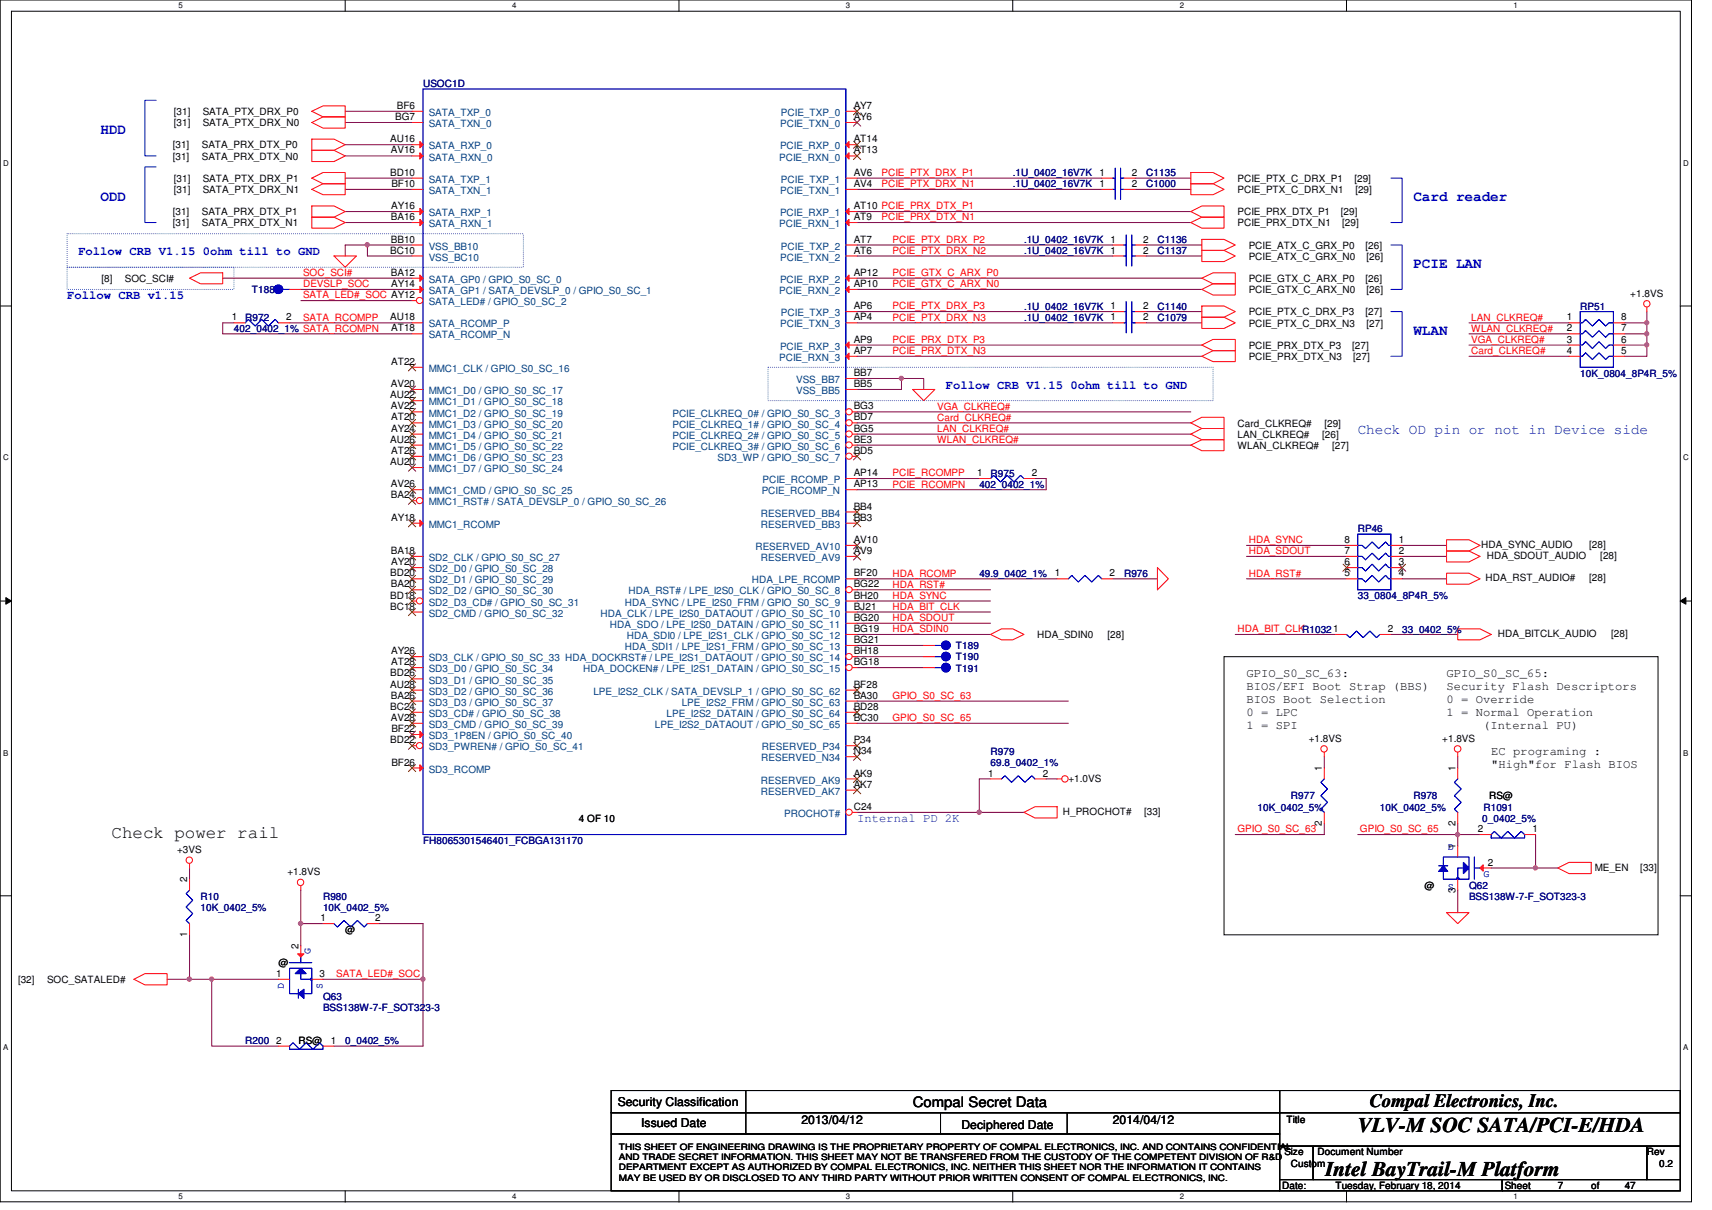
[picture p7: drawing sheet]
<svg xmlns="http://www.w3.org/2000/svg" width="297mm" height="210mm" viewBox="0 0 297 210" stroke-linecap="round" stroke-linejoin="round" font-family="sans-serif">
<path d="M0 0h293.5v208.5h-293.5zM2 1.9h289.5v204.7h-289.5z" fill="none" stroke="#000" stroke-width=".17"/>
<g fill="#fff">
<path d="M30.9 .2h.8v1.5h-.8z"/>
<path d="M30.9 206.8h.8v1.5h-.8z"/>
</g>
<path d="M59.9 0v1.9M59.9 206.6v1.9" fill="none" stroke="#000" stroke-width=".17"/>
<g fill="#fff">
<path d="M88.9 .2h.7v1.5h-.7z"/>
<path d="M88.9 206.8h.7v1.5h-.7z"/>
</g>
<path d="M117.8 0v1.9M117.8 206.6v1.9" fill="none" stroke="#000" stroke-width=".17"/>
<g fill="#fff">
<path d="M146.8 .2h.7v1.5h-.7z"/>
<path d="M146.8 206.8h.7v1.5h-.7z"/>
</g>
<path d="M175.7 0v1.9M175.7 206.6v1.9" fill="none" stroke="#000" stroke-width=".17"/>
<g fill="#fff">
<path d="M204.7 .2h.7v1.5h-.7z"/>
<path d="M204.7 206.8h.7v1.5h-.7z"/>
</g>
<path d="M233.6 0v1.9M233.6 206.6v1.9" fill="none" stroke="#000" stroke-width=".17"/>
<g fill="#fff">
<path d="M262.6 .2h.7v1.5h-.7z"/>
<path d="M262.6 206.8h.7v1.5h-.7z"/>
<path d="M.5 27.5h1v1.5h-1z"/>
<path d="M292 27.5h1v1.5h-1z"/>
<path d="M.5 78.7h1v1.5h-1z"/>
<path d="M292 78.7h1v1.5h-1z"/>
</g>
<path d="M0 53.1h2M291.5 53.1h2" fill="none" stroke="#000" stroke-width=".17"/>
<g fill="#fff">
<path d="M.5 129.8h.9v1.6h-.9z"/>
<path d="M292 129.8h.9v1.6h-.9z"/>
</g>
<path d="M0 104.3h2M1 103.7l1 .6-1 .5zM291.5 104.3l1-.6v1.1zM291.5 104.3h2" fill="none" stroke="#000" stroke-width=".17"/>
<path d="M1 103.7l1 .6-1 .5zM291.5 104.3l1-.6v1.1z" fill="#000"/>
<g fill="#fff">
<path d="M.5 181h.9v1.5h-.9z"/>
<path d="M292 181h.9v1.5h-.9z"/>
</g>
<path d="M212.4 113.9h75.3v48.3h-75.3zM0 155.4h2M291.5 155.4h2" fill="none" stroke="#000" stroke-width=".17"/>
<path d="M27.1 17.4h-2v9.6h2M27.1 29h-2v9.6h2M241.3 30.9h2v7.7h-2M241.3 42.5h2v7.7h-2M241.3 54.1h2v7.7h-2" fill="none" stroke="#00f" stroke-width=".17"/>
<path d="M11.6 40.6h79.2v5.8h-79.2zM11.6 46.4h29v3.8h-29zM133.3 63.7h77.2v5.8h-77.2z" fill="none" stroke="#00f" stroke-width=".17" stroke-dasharray="0 .3"/>
<g fill="none" stroke="#800040" stroke-width=".17">
<path d="M59.9 19.3h11.6M59.9 21.3h11.6M59.9 25.1h11.6M59.9 27h11.6M40.6 56h-2v1.9h32.9M50.2 56h21.3M52.2 52.2h19.3M52.2 50.2h19.3M63.7 42.5h7.8M216.3 94.6h17.3M243.3 94.6h7.7M243.3 96.5h7.7"/>
<path d="M148.7 106.2h23.2M148.7 104.3h23.2M148.7 102.3h23.2M148.7 108.1h23.2M148.7 100.4h34.7M193.1 100.4h7.7M214.3 110.1h17.4M216.3 100.4h17.3M241.3 110.1h11.6M243.3 100.4h7.7"/>
</g>
<circle cx="63.7" cy="42.5" r=".38" fill="#f0f"/>
<circle cx="63.7" cy="42.5" r=".38" fill="none" stroke="#f0f" stroke-width=".17"/>
<path d="M148.7 65.7h7.7v1.9h-7.7" fill="none" stroke="#800040" stroke-width=".17"/>
<circle cx="156.4" cy="65.6" r=".37" fill="#f0f"/>
<circle cx="156.4" cy="65.6" r=".37" fill="none" stroke="#f0f" stroke-width=".17"/>
<path d="M148.7 83h21.2M179.6 83h1.9v2h-32.8M216.3 96.5h17.3M169.9 140.9h7.8" fill="none" stroke="#800040" stroke-width=".17"/>
<circle cx="169.9" cy="140.9" r=".37" fill="#f0f"/>
<circle cx="169.9" cy="140.9" r=".37" fill="none" stroke="#f0f" stroke-width=".17"/>
<path d="M63.7 42.5v1.9M148.7 115.8h11.6M148.7 113.9h11.6M148.7 112h11.6M148.7 110.1h23.2M171.9 135.1h-2v5.8h-21.2M181.5 135.1h1.9M36.7 169.9h11.6" fill="none" stroke="#800040" stroke-width=".17"/>
<circle cx="36.7" cy="169.9" r=".37" fill="#f0f"/>
<circle cx="36.7" cy="169.9" r=".37" fill="none" stroke="#f0f" stroke-width=".17"/>
<path d="M52.2 160.2v3.9" fill="none" stroke="#800040" stroke-width=".17"/>
<circle cx="52.2" cy="160.2" r=".37" fill="#f0f"/>
<circle cx="52.2" cy="160.2" r=".37" fill="none" stroke="#f0f" stroke-width=".17"/>
<path d="M65.7 160.2h7.7v9.7" fill="none" stroke="#800040" stroke-width=".17"/>
<circle cx="73.4" cy="169.9" r=".37" fill="#f0f"/>
<circle cx="73.4" cy="169.9" r=".37" fill="none" stroke="#f0f" stroke-width=".17"/>
<g fill="none" stroke="#800040" stroke-width=".17">
<path d="M148.7 32.8h42.5M148.7 30.9h42.5M148.7 36.7h57.9M148.7 38.6h57.9M197 30.9h9.6M197 32.8h9.6M148.7 73.4h57.9M148.7 71.5h57.9M252.9 131.3v1.9M52.2 154.4v5.8h3.8M229.8 142.9v1.9h-15.5M252.9 142.9v1.9h-17.3"/>
<path d="M252.9 154.4v3.9M266.4 150.6h3.9M56 169.9h17.4"/>
</g>
<circle cx="252.9" cy="144.8" r=".38" fill="#f0f"/>
<circle cx="252.9" cy="144.8" r=".38" fill="none" stroke="#f0f" stroke-width=".17"/>
<g fill="none" stroke="#800040" stroke-width=".17">
<path d="M59.9 30.9h11.6M59.9 32.8h11.6M59.9 36.7h11.6M59.9 38.6h11.6M38.6 48.3h32.9M63.7 42.5h-3.8v1.9M63.7 44.4h7.8M285.7 54.1v1.9h-3.8M148.7 75.3h57.9M148.7 77.2h57.9M156.4 65.7h3.9v1.9M281.9 61.8h3.8"/>
<path d="M148.7 125.5h36.7M148.7 121.6h36.7M252.9 144.8v1.9"/>
</g>
<circle cx="285.7" cy="56" r=".37" fill="#f0f"/>
<circle cx="285.7" cy="56" r=".37" fill="none" stroke="#f0f" stroke-width=".17"/>
<path d="M281.9 57.9h3.8v2M281.9 59.9h3.8M285.7 59.9v1.9" fill="none" stroke="#800040" stroke-width=".17"/>
<circle cx="285.7" cy="59.8" r=".37" fill="#f0f"/>
<circle cx="285.7" cy="59.8" r=".37" fill="none" stroke="#f0f" stroke-width=".17"/>
<path d="M285.7 56v1.9" fill="none" stroke="#800040" stroke-width=".17"/>
<circle cx="285.7" cy="57.9" r=".38" fill="#f0f"/>
<circle cx="285.7" cy="57.9" r=".38" fill="none" stroke="#f0f" stroke-width=".17"/>
<g fill="none" stroke="#800040" stroke-width=".17">
<path d="M148.7 56h44.4M148.7 54.1h44.4M148.7 42.5h44.4M148.7 44.4h44.4M148.7 59.9h59.8M148.7 50.2h59.8M148.7 48.3h59.8M198.9 54.1h9.6M198.9 56h9.6M198.9 42.5h9.6M198.9 44.4h9.6M254.9 57.9h17.3"/>
<path d="M254.9 56h17.3M254.9 59.9h17.3M148.7 61.8h59.8M254.9 61.8h17.3M229.8 131.3v1.9M252.9 144.8h3.9M266.4 144.8v5.8"/>
</g>
<circle cx="266.4" cy="150.5" r=".37" fill="#f0f"/>
<circle cx="266.4" cy="150.5" r=".37" fill="none" stroke="#f0f" stroke-width=".17"/>
<path d="M32.9 150.6v1.9M32.9 169.9h3.8v11.6h11.6M32.9 162.2v7.7h-3.9M73.4 169.9v11.6h-15.5" fill="none" stroke="#800040" stroke-width=".17"/>
<circle cx="32.9" cy="169.9" r=".37" fill="#f0f"/>
<circle cx="32.9" cy="169.9" r=".37" fill="none" stroke="#f0f" stroke-width=".17"/>
<path d="M258.7 150.6h7.7" fill="none" stroke="#800040" stroke-width=".17"/>
<g fill="none" stroke="#f00" stroke-width=".17">
<path d="M54.1 19.3l1.9-.9h3.9v1.9h-3.9zM54.1 24.1h3.8l2 1-2 1h-3.8zM54.1 26.1h3.8l2 .9-2 1h-3.8zM54.1 35.7h3.8l2 1-2 1h-3.8zM54.1 37.7h3.8l2 .9-2 1h-3.8zM54.1 21.3l1.9-1h3.9v1.9h-3.9zM54.1 30.9l1.9-1h3.9v2h-3.9zM54.1 32.8l1.9-.9h3.9v1.9h-3.9zM206.6 29.9h3.9l1.9 1-1.9 1h-3.9zM206.6 31.9h3.9l1.9 .9-1.9 1h-3.9zM206.6 36.7l1.9-1h3.9v2h-3.9zM206.6 38.6l1.9-.9h3.9v1.9h-3.9z"/>
<path d="M32.9 48.3l1.9-1h3.8v1.9h-3.8zM40.6 56h1.9M48.3 56h1.9M57.9 44.4h3.9l-1.9 2zM208.5 41.5h3.9l1.9 1-1.9 .9h-3.9zM208.5 43.4h3.9l1.9 1-1.9 1h-3.9zM208.5 53.1h3.9l1.9 1-1.9 .9h-3.9zM208.5 55h3.9l1.9 1-1.9 1h-3.9zM208.5 48.3l2-1h3.8v1.9h-3.8zM208.5 50.2l2-1h3.8v2h-3.8zM208.5 59.9l2-1h3.8v1.9h-3.8zM285.7 53.3v.8"/>
<path d="M158.4 67.6h3.8l-1.9 1.9zM206.6 77.2l1.9-.9h3.9v1.9h-3.9zM206.6 75.3l1.9-1h3.9v2h-3.9zM206.6 73.4l1.9-1h3.9v1.9h-3.9zM208.5 61.8l2-1h3.8v1.9h-3.8zM200.8 98.5l1.9 1.9-1.9 1.9zM251 93.6h3.9l1.9 1-1.9 1h-3.9zM251 99.4h3.9l1.9 1-1.9 .9h-3.9zM251 95.6h3.9l1.9 .9-1.9 1h-3.9zM171.9 110.1l1.9-1h1.9l2 1-2 .9h-1.9zM252.9 109.1h3.9l1.9 1-1.9 .9h-3.9zM183.4 135.1h.8"/>
<path d="M229.8 130.5v.8M252.9 130.5v.8M252.9 133.2v1.9M32.9 149.8v.8M52.2 153.7v.7M177.7 140.9l1.9-1h3.8v2h-3.8zM251 158.3h3.9l-2 1.9zM252.9 140.9v2M270.3 150.6l1.9-1h3.9v1.9h-3.9zM23.2 169.9l1.9-1h3.9v2h-3.9z"/>
<circle cx="285.7" cy="52.7" r=".56"/>
<circle cx="184.8" cy="135.1" r=".56"/>
<circle cx="229.7" cy="129.9" r=".56"/>
<circle cx="252.9" cy="129.9" r=".56"/>
<circle cx="32.8" cy="149.2" r=".56"/>
<circle cx="52.1" cy="153.1" r=".56"/>
</g>
<g fill="none" stroke="#000" stroke-width=".17">
<path d="M106 189.2h116v3.8h-116zM106 193h116v3.7h-116zM106 196.7h116v9.9h-116zM129.4 189.2v7.5M163.2 193v3.7M185.2 193v3.7M222 189.2h69.5v3.8h-69.5zM222 193h69.5v5.8h-69.5zM222 198.8h5.8v5.8h-5.8zM227.8 198.8h57.9v5.8h-57.9zM285.7 198.8h5.8v5.8h-5.8zM222 204.6h38.6v2h-38.6z"/>
<path d="M260.6 204.6h30.9v2h-30.9z"/>
</g>
<path d="M42.5 56l.6-.6 1.2 1.2 1.1-1.2 1.2 1.2 1.1-1.2 .6 .6M252.9 135.1l-.6 .6 1.2 1.2-1.2 1.1 1.2 1.2-1.2 1.2 .6 .5" fill="none" stroke="#00f" stroke-width=".17"/>
<circle cx="164.1" cy="113.9" r=".75" fill="#00f"/>
<g fill="none" stroke="#00f" stroke-width=".17">
<path d="M162.2 113.9h1.2"/>
<circle cx="164.1" cy="113.9" r=".75"/>
</g>
<circle cx="164.1" cy="113.9" r=".75" fill="#00f"/>
<g fill="none" stroke="#00f" stroke-width=".17">
<path d="M162.2 113.9h1.2M173.8 135.1l.6-.5 1.1 1.1 1.2-1.1 1.1 1.1 1.2-1.1 .6 .5M32.9 154.4l-.6 .6 1.1 1.2-1.1 1.1 1.1 1.2-1.1 1.2 .6 .5M50.2 181.5l.6-.6 1.2 1.1 1.1-1.1 1.2 1.1 1.2-1.1 .5 .6v.5h-5.8z"/>
<circle cx="164.1" cy="113.9" r=".75"/>
</g>
<path d="M160.3 113.9h1.9M171.9 135.1h1.9M179.6 135.1h1.9M32.9 152.5v1.9M32.9 160.2v2M48.3 181.5h1.9M56 181.5h1.9" fill="none" stroke="#f00" stroke-width=".17"/>
<path d="M51.2 168.9l1-.9 .9 .9z" fill="#00f"/>
<path d="M51.2 168.9l1-.9 .9 .9z" fill="none" stroke="#00f" stroke-width=".17"/>
<path d="M51.8 172.4l.9-.8v1.6z" fill="#00f"/>
<path d="M50.2 167h3.9M51.8 171.6v1.6M51.8 172.4l.9-.8v1.6zM52.2 168.9v1h1.9v-1.9h-3.9v4.4h1.6M52.2 166v1M54.1 169.7h-.2v.4h.2v-.2v2.5h-1.4" fill="none" stroke="#00f" stroke-width=".17"/>
<path d="M51.2 168.9l1-.9 .9 .9z" fill="#00f"/>
<path d="M51.2 168.9l1-.9 .9 .9z" fill="none" stroke="#00f" stroke-width=".17"/>
<path d="M51.8 172.4l.9-.8v1.6z" fill="#00f"/>
<path d="M50.2 167h3.9M51.8 171.6v1.6M51.8 172.4l.9-.8v1.6zM52.2 168.9v1h1.9v-1.9h-3.9v4.4h1.6M52.2 166v1M54.1 169.7h-.2v.4h.2v-.2v2.5h-1.4" fill="none" stroke="#00f" stroke-width=".17"/>
<path d="M48.3 169.9h1.9" fill="none" stroke="#f00" stroke-width=".17"/>
<path d="M51.6 165.5h1.1l-.5 .5z" fill="#f00"/>
<g fill="none" stroke="#f00" stroke-width=".17">
<path d="M193.1 44.4h1.9M193.1 54.1h1.9M197 44.4h1.9M197 54.1h1.9M272.2 56h2M272.2 57.9h2M272.2 59.9h2M279.9 56h2M279.9 57.9h2M279.9 59.9h2M272.2 61.8h2M279.9 61.8h2"/>
<path d="M169.9 83h2M177.7 83h1.9M51.6 165.5h1.1l-.5 .5zM52.2 164.1v1.9M54.1 169.9h1.9"/>
</g>
<g fill="none" stroke="#00f" stroke-width=".17">
<path d="M195 44.4h.4M195 54.1h.4M195.4 42.7v3.4M195.4 52.3v3.5M196.4 42.7v3.4M196.4 52.3v3.5M196.4 44.4h.6M196.4 54.1h.6M274.2 54.1h5.7v9.6h-5.7zM274.2 56h.4l.5-.6 1.2 1.2 1.1-1.2 1.2 1.2 .6-.6h.7M274.2 57.9h.4l.5-.5 1.2 1.1 1.1-1.1 1.2 1.1 .6-.6h.7M274.2 59.9h.4l.5-.6 1.2 1.1 1.1-1.1 1.2 1.1 .6-.5h.7"/>
<path d="M275.1 55.4l-.2 .2M275.1 57.4l-.2 .1M275.1 59.3l-.2 .2M274.2 61.8h.4l.5-.6 1.2 1.2 1.1-1.2 1.2 1.2 .6-.6h.7M171.9 83l.5-.5 1.2 1.1 1.1-1.1 1.2 1.1 1.2-1.1 .6 .5"/>
</g>
<circle cx="164.1" cy="111.9" r=".75" fill="#00f"/>
<g fill="none" stroke="#00f" stroke-width=".17">
<path d="M162.2 112h1.2"/>
<circle cx="164.1" cy="111.9" r=".75"/>
</g>
<circle cx="164.1" cy="111.9" r=".75" fill="#00f"/>
<g fill="none" stroke="#00f" stroke-width=".17">
<path d="M162.2 112h1.2"/>
<circle cx="164.1" cy="111.9" r=".75"/>
</g>
<path d="M160.3 112h1.9" fill="none" stroke="#f00" stroke-width=".17"/>
<circle cx="164.1" cy="115.8" r=".76" fill="#00f"/>
<g fill="none" stroke="#00f" stroke-width=".17">
<path d="M162.2 115.8h1.2"/>
<circle cx="164.1" cy="115.8" r=".76"/>
</g>
<circle cx="164.1" cy="115.8" r=".76" fill="#00f"/>
<g fill="none" stroke="#00f" stroke-width=".17">
<path d="M193.1 32.8h.4M193.1 30.9h.4M193.5 31.1v3.5M193.5 29.2v3.4M194.4 31.1v3.5M194.4 29.2v3.4M194.4 32.8h.6M194.4 30.9h.6M162.2 115.8h1.2M185.4 100.4l.6-.6 1.1 1.2 1.1-1.2 1.2 1.2 1.2-1.2 .6 .6M258.7 144.8l.6-.6 1.2 1.2 1.1-1.2 1.2 1.2 1.1-1.2 .6 .6v.6h-5.8z"/>
<circle cx="164.1" cy="115.8" r=".76"/>
</g>
<path d="M191.2 32.8h1.9M191.2 30.9h1.9M195 32.8h2M195 30.9h2M160.3 115.8h1.9M183.4 100.4h2M191.2 100.4h1.9M256.8 144.8h1.9M264.5 144.8h1.9" fill="none" stroke="#f00" stroke-width=".17"/>
<circle cx="48.3" cy="50.2" r=".75" fill="#00f"/>
<g fill="none" stroke="#00f" stroke-width=".17">
<path d="M49.1 50.2h1.1"/>
<circle cx="48.3" cy="50.2" r=".75"/>
</g>
<circle cx="48.3" cy="50.2" r=".75" fill="#00f"/>
<g fill="none" stroke="#00f" stroke-width=".17">
<path d="M49.1 50.2h1.1"/>
<circle cx="48.3" cy="50.2" r=".75"/>
</g>
<path d="M50.2 50.2h2" fill="none" stroke="#f00" stroke-width=".17"/>
<path d="M253.9 149.6l1 1-1 .9z" fill="#00f"/>
<path d="M253.9 149.6l1 1-1 .9z" fill="none" stroke="#00f" stroke-width=".17"/>
<path d="M250.4 150.2l.8 1h-1.6z" fill="#00f"/>
<path d="M249.6 150.2h1.6M250.4 150.2v-1.5h4.5v3.8h-2v-1.9h1M250.4 150.2l.8 1h-1.6zM250.4 151.2v1.3h2.5h-.2v-.2h.4v.2M255.8 148.7v3.8M255.8 150.6h1" fill="none" stroke="#00f" stroke-width=".17"/>
<path d="M253.9 149.6l1 1-1 .9z" fill="#00f"/>
<path d="M253.9 149.6l1 1-1 .9z" fill="none" stroke="#00f" stroke-width=".17"/>
<path d="M250.4 150.2l.8 1h-1.6z" fill="#00f"/>
<path d="M249.6 150.2h1.6M250.4 150.2v-1.5h4.5v3.8h-2v-1.9h1M250.4 150.2l.8 1h-1.6zM250.4 151.2v1.3h2.5h-.2v-.2h.4v.2M255.8 148.7v3.8M255.8 150.6h1" fill="none" stroke="#00f" stroke-width=".17"/>
<path d="M252.9 146.7v2" fill="none" stroke="#f00" stroke-width=".17"/>
<path d="M257.3 150v1.1l-.5-.5z" fill="#f00"/>
<path d="M71.5 42.5h1.9M71.5 44.4h1.9M146.8 65.7h1.9M146.8 67.6h1.9M146.8 119.7h1.9M229.8 133.2v1.9M229.8 140.9v2M252.9 152.5v1.9M256.8 150.6h1.9M257.3 150v1.1l-.5-.5z" fill="none" stroke="#f00" stroke-width=".17"/>
<path d="M73.4 15.5h73.4v129.3h-73.4zM229.8 135.1l-.6 .6 1.1 1.2-1.1 1.1 1.1 1.2-1.1 1.2 .6 .5" fill="none" stroke="#00f" stroke-width=".17"/>
<path d="M148.1 119.1l1.2 1.2M149.3 119.1l-1.2 1.2" fill="none" stroke="#804000" stroke-width=".17"/>
<path d="M72.8 132.7l.6 .5-.6 .6z" fill="#f00"/>
<path d="M71.5 133.2h1.9M72.8 132.7l.6 .5-.6 .6z" fill="none" stroke="#f00" stroke-width=".17"/>
<path d="M70.9 132.6l1.2 1.3M72.1 132.6l-1.2 1.3" fill="none" stroke="#804000" stroke-width=".17"/>
<path d="M72.8 126.9l.6 .5-.6 .6z" fill="#f00"/>
<path d="M146.8 100.4h1.9M71.5 127.4h1.9M72.8 126.9l.6 .5-.6 .6zM146.8 123.6h1.9" fill="none" stroke="#f00" stroke-width=".17"/>
<path d="M70.9 126.8l1.2 1.3M72.1 126.8l-1.2 1.3M148.1 123l1.2 1.2M149.3 123l-1.2 1.2" fill="none" stroke="#804000" stroke-width=".17"/>
<circle cx="72.8" cy="129.3" r=".55" fill="#fff"/>
<g fill="none" stroke="#f00" stroke-width=".17">
<path d="M71.5 106.2h1.9M71.5 129.4h.8M71.5 123.6h1.9M146.8 125.5h1.9M146.8 121.6h1.9"/>
<circle cx="72.8" cy="129.3" r=".55"/>
</g>
<path d="M70.9 105.6l1.2 1.2M72.1 105.6l-1.2 1.2M70.9 128.8l1.2 1.2M70.9 123l1.2 1.2M72.1 128.8l-1.2 1.2M72.1 123l-1.2 1.2" fill="none" stroke="#804000" stroke-width=".17"/>
<circle cx="72.8" cy="86.8" r=".55" fill="#fff"/>
<g fill="none" stroke="#f00" stroke-width=".17">
<path d="M71.5 86.9h.8M71.5 96.5h1.9M71.5 113.9h1.9"/>
<circle cx="72.8" cy="86.8" r=".55"/>
</g>
<path d="M70.9 86.3l1.2 1.2M70.9 95.9l1.2 1.3M72.1 86.3l-1.2 1.2M72.1 95.9l-1.2 1.3M70.9 113.3l1.2 1.2M72.1 113.3l-1.2 1.2" fill="none" stroke="#804000" stroke-width=".17"/>
<path d="M72.8 90.2l.6 .6-.6 .5z" fill="#f00"/>
<path d="M71.5 63.7h1.9M71.5 90.8h1.9M71.5 85h1.9M72.8 90.2l.6 .6-.6 .5zM71.5 125.5h1.9" fill="none" stroke="#f00" stroke-width=".17"/>
<path d="M70.9 63.1l1.2 1.2M72.1 63.1l-1.2 1.2M70.9 90.2l1.2 1.2M70.9 84.4l1.2 1.2M72.1 90.2l-1.2 1.2M72.1 84.4l-1.2 1.2M70.9 124.9l1.2 1.2M72.1 124.9l-1.2 1.2" fill="none" stroke="#804000" stroke-width=".17"/>
<circle cx="147.3" cy="71.4" r=".55" fill="#fff"/>
<g fill="none" stroke="#f00" stroke-width=".17">
<path d="M147.9 71.5h.8"/>
<circle cx="147.3" cy="71.4" r=".55"/>
</g>
<circle cx="147.3" cy="73.3" r=".55" fill="#fff"/>
<g fill="none" stroke="#f00" stroke-width=".17">
<path d="M147.9 73.4h.8"/>
<circle cx="147.3" cy="73.3" r=".55"/>
</g>
<circle cx="147.3" cy="75.3" r=".55" fill="#fff"/>
<g fill="none" stroke="#f00" stroke-width=".17">
<path d="M147.9 75.3h.8"/>
<circle cx="147.3" cy="75.3" r=".55"/>
</g>
<circle cx="147.3" cy="77.2" r=".55" fill="#fff"/>
<g fill="none" stroke="#f00" stroke-width=".17">
<path d="M71.5 19.3h1.9M71.5 21.3h1.9M146.8 21.3h1.9M147.9 77.2h.8"/>
<circle cx="147.3" cy="77.2" r=".55"/>
</g>
<path d="M148.1 20.7l1.2 1.2M149.3 20.7l-1.2 1.2" fill="none" stroke="#804000" stroke-width=".17"/>
<path d="M146.8 25.1l.5-.5v1.1z" fill="#f00"/>
<path d="M146.8 25.1l.5-.5v1.1zM146.8 25.1h1.9" fill="none" stroke="#f00" stroke-width=".17"/>
<path d="M148.1 24.5l1.2 1.2M149.3 24.5l-1.2 1.2" fill="none" stroke="#804000" stroke-width=".17"/>
<path d="M146.8 27l.5-.5v1.1z" fill="#f00"/>
<path d="M146.8 27l.5-.5v1.1zM146.8 27h1.9" fill="none" stroke="#f00" stroke-width=".17"/>
<path d="M148.1 26.5l1.2 1.2M149.3 26.5l-1.2 1.2" fill="none" stroke="#804000" stroke-width=".17"/>
<path d="M72.8 26.5l.6 .5-.6 .6z" fill="#f00"/>
<path d="M71.5 27h1.9M71.5 32.8h1.9M72.8 26.5l.6 .5-.6 .6zM146.8 30.9h1.9M146.8 32.8h1.9" fill="none" stroke="#f00" stroke-width=".17"/>
<path d="M146.8 38.6l.5-.5v1.1z" fill="#f00"/>
<path d="M146.8 38.6l.5-.5v1.1zM146.8 38.6h1.9" fill="none" stroke="#f00" stroke-width=".17"/>
<path d="M146.8 36.7l.5-.5v1.1z" fill="#f00"/>
<path d="M146.8 36.7l.5-.5v1.1zM146.8 36.7h1.9" fill="none" stroke="#f00" stroke-width=".17"/>
<path d="M72.8 38.1l.6 .5-.6 .6z" fill="#f00"/>
<path d="M71.5 38.6h1.9M72.8 38.1l.6 .5-.6 .6zM146.8 42.5h1.9M146.8 44.4h1.9" fill="none" stroke="#f00" stroke-width=".17"/>
<path d="M146.8 61.8l.5-.5v1.1z" fill="#f00"/>
<path d="M146.8 61.8l.5-.5v1.1zM146.8 61.8h1.9" fill="none" stroke="#f00" stroke-width=".17"/>
<path d="M146.8 59.9l.5-.6v1.1z" fill="#f00"/>
<path d="M146.8 59.9l.5-.6v1.1zM146.8 59.9h1.9M146.8 56h1.9M146.8 129.4h1.9M146.8 131.3h1.9M146.8 135.1h1.9M146.8 137.1h1.9" fill="none" stroke="#f00" stroke-width=".17"/>
<path d="M148.1 128.8l1.2 1.2M148.1 130.7l1.2 1.2M148.1 134.5l1.2 1.3M148.1 136.5l1.2 1.2M149.3 128.8l-1.2 1.2M149.3 130.7l-1.2 1.2M149.3 134.5l-1.2 1.3M149.3 136.5l-1.2 1.2" fill="none" stroke="#804000" stroke-width=".17"/>
<circle cx="147.3" cy="140.9" r=".55" fill="#fff"/>
<g fill="none" stroke="#f00" stroke-width=".17">
<path d="M147.9 140.9h.8"/>
<circle cx="147.3" cy="140.9" r=".55"/>
</g>
<circle cx="147.3" cy="79.1" r=".55" fill="#fff"/>
<g fill="none" stroke="#f00" stroke-width=".17">
<path d="M147.9 79.2h.8M146.8 83h1.9M146.8 85h1.9M146.8 88.8h1.9M146.8 94.6h1.9M146.8 96.5h1.9M146.8 90.8h1.9"/>
<circle cx="147.3" cy="79.1" r=".55"/>
</g>
<path d="M148.1 78.6l1.2 1.2M149.3 78.6l-1.2 1.2M148.1 88.2l1.2 1.2M148.1 94l1.2 1.2M148.1 95.9l1.2 1.3M148.1 90.2l1.2 1.2M149.3 88.2l-1.2 1.2M149.3 94l-1.2 1.2M149.3 95.9l-1.2 1.3M149.3 90.2l-1.2 1.2" fill="none" stroke="#804000" stroke-width=".17"/>
<circle cx="147.3" cy="102.3" r=".55" fill="#fff"/>
<g fill="none" stroke="#f00" stroke-width=".17">
<path d="M146.8 104.3h1.9M146.8 106.2h1.9M146.8 108.1h1.9M146.8 110.1h1.9M146.8 112h1.9M147.9 102.3h.8"/>
<circle cx="147.3" cy="102.3" r=".55"/>
</g>
<circle cx="147.3" cy="113.9" r=".55" fill="#fff"/>
<g fill="none" stroke="#f00" stroke-width=".17">
<path d="M147.9 113.9h.8"/>
<circle cx="147.3" cy="113.9" r=".55"/>
</g>
<circle cx="147.3" cy="115.8" r=".55" fill="#fff"/>
<g fill="none" stroke="#f00" stroke-width=".17">
<path d="M147.9 115.8h.8"/>
<circle cx="147.3" cy="115.8" r=".55"/>
</g>
<path d="M146.8 48.3l.5-.6v1.1z" fill="#f00"/>
<path d="M146.8 48.3l.5-.6v1.1zM146.8 48.3h1.9" fill="none" stroke="#f00" stroke-width=".17"/>
<path d="M146.8 50.2l.5-.5v1.1z" fill="#f00"/>
<path d="M146.8 50.2l.5-.5v1.1zM146.8 50.2h1.9M146.8 54.1h1.9" fill="none" stroke="#f00" stroke-width=".17"/>
<path d="M72.8 47.7l.6 .6-.6 .5z" fill="#f00"/>
<path d="M71.5 48.3h1.9M72.8 47.7l.6 .6-.6 .5z" fill="none" stroke="#f00" stroke-width=".17"/>
<circle cx="72.8" cy="52.1" r=".55" fill="#fff"/>
<g fill="none" stroke="#f00" stroke-width=".17">
<path d="M71.5 52.2h.8"/>
<circle cx="72.8" cy="52.1" r=".55"/>
</g>
<path d="M72.8 49.7l.6 .5-.6 .6z" fill="#f00"/>
<path d="M146.8 19.3h1.9M71.5 50.2h1.9M71.5 57.9h1.9M71.5 56h1.9M72.8 49.7l.6 .5-.6 .6z" fill="none" stroke="#f00" stroke-width=".17"/>
<path d="M148.1 18.7l1.2 1.2M149.3 18.7l-1.2 1.2" fill="none" stroke="#804000" stroke-width=".17"/>
<path d="M72.8 36.2l.6 .5-.6 .6z" fill="#f00"/>
<path d="M71.5 36.7h1.9M71.5 30.9h1.9M72.8 36.2l.6 .5-.6 .6z" fill="none" stroke="#f00" stroke-width=".17"/>
<path d="M72.8 24.6l.6 .5-.6 .6z" fill="#f00"/>
<g fill="none" stroke="#f00" stroke-width=".17">
<path d="M71.5 25.1h1.9M72.8 24.6l.6 .5-.6 .6zM71.5 67.6h1.9M71.5 69.5h1.9M71.5 71.5h1.9M71.5 73.4h1.9M71.5 75.3h1.9M71.5 77.2h1.9M71.5 79.2h1.9M71.5 81.1h1.9M71.5 98.5h1.9M71.5 100.4h1.9"/>
<path d="M71.5 102.3h1.9"/>
</g>
<g fill="none" stroke="#804000" stroke-width=".17">
<path d="M70.9 67l1.2 1.2M70.9 68.9l1.2 1.2M70.9 70.9l1.2 1.2M70.9 72.8l1.2 1.2M70.9 74.7l1.2 1.2M70.9 76.6l1.2 1.2M70.9 78.6l1.2 1.2M72.1 67l-1.2 1.2M72.1 68.9l-1.2 1.2M72.1 70.9l-1.2 1.2M72.1 72.8l-1.2 1.2M72.1 74.7l-1.2 1.2"/>
<path d="M72.1 76.6l-1.2 1.2M72.1 78.6l-1.2 1.2M70.9 80.5l1.2 1.2M70.9 97.9l1.2 1.2M70.9 99.8l1.2 1.2M72.1 80.5l-1.2 1.2M72.1 97.9l-1.2 1.2M72.1 99.8l-1.2 1.2M70.9 101.7l1.2 1.3M72.1 101.7l-1.2 1.3"/>
</g>
<circle cx="72.8" cy="104.2" r=".55" fill="#fff"/>
<g fill="none" stroke="#f00" stroke-width=".17">
<path d="M193.1 56h1.9M193.1 42.5h1.9M197 56h1.9M197 42.5h1.9M233.6 94.6h2M233.6 96.5h2M233.6 98.5h2M241.3 94.6h2M241.3 96.5h2M241.3 98.5h2M71.5 104.3h.8M71.5 115.8h1.9"/>
<path d="M71.5 117.8h1.9M71.5 119.7h1.9M231.7 110.1h1.9M233.6 100.4h2M239.4 110.1h1.9M241.3 100.4h2M71.5 121.6h1.9M56 160.2h1.9M63.7 160.2h2"/>
<circle cx="72.8" cy="104.2" r=".55"/>
</g>
<g fill="none" stroke="#804000" stroke-width=".17">
<path d="M233 97.9l1.3 1.2M234.2 97.9l-1.2 1.2M242.7 97.9l1.2 1.2M243.9 97.9l-1.3 1.2M70.9 103.7l1.2 1.2M70.9 115.2l1.2 1.3M70.9 117.2l1.2 1.2M70.9 119.1l1.2 1.2M72.1 103.7l-1.2 1.2M72.1 115.2l-1.2 1.3M72.1 117.2l-1.2 1.2M72.1 119.1l-1.2 1.2"/>
<path d="M70.9 121l1.2 1.3M72.1 121l-1.2 1.3"/>
</g>
<g fill="none" stroke="#00f" stroke-width=".17">
<path d="M195 56h.4M195 42.5h.4M195.4 54.3v3.4M195.4 40.8v3.4M196.4 54.3v3.4M196.4 40.8v3.4M196.4 56h.6M196.4 42.5h.6M235.6 96.5h.7l.6 .6 1.2-1.1 1.1 1.1 1.2-1.1 .5 .5h.4M235.6 92.7h5.7v9.6h-5.7zM240.4 94l.2 .2M240.4 96l.2 .1"/>
<path d="M240.4 97.9l.2 .2M241.3 94.6h-.4l-.5-.6-1.2 1.2-1.1-1.2-1.2 1.2-.6-.6h-.7M241.3 98.5h-.4l-.5-.6-1.2 1.2-1.1-1.2-1.2 1.2-.6-.6h-.7M233.6 110.1l.6 .5 1.2-1.1 1.1 1.1 1.2-1.1 1.1 1.1 .6-.5M241.3 100.4h-.4l-.5-.6-1.2 1.2-1.1-1.2-1.2 1.2-.6-.6h-.7M57.9 160.2l.6 .6 1.2-1.1 1.2 1.1 1.1-1.1 1.2 1.1 .5-.6"/>
</g>
<circle cx="63.7" cy="42.5" r=".38" fill="#f0f"/>
<circle cx="63.7" cy="42.5" r=".38" fill="none" stroke="#f0f" stroke-width=".17"/>
<circle cx="156.4" cy="65.6" r=".37" fill="#f0f"/>
<circle cx="156.4" cy="65.6" r=".37" fill="none" stroke="#f0f" stroke-width=".17"/>
<circle cx="169.9" cy="140.9" r=".37" fill="#f0f"/>
<circle cx="169.9" cy="140.9" r=".37" fill="none" stroke="#f0f" stroke-width=".17"/>
<circle cx="36.7" cy="169.9" r=".37" fill="#f0f"/>
<circle cx="36.7" cy="169.9" r=".37" fill="none" stroke="#f0f" stroke-width=".17"/>
<circle cx="52.2" cy="160.2" r=".37" fill="#f0f"/>
<circle cx="52.2" cy="160.2" r=".37" fill="none" stroke="#f0f" stroke-width=".17"/>
<circle cx="73.4" cy="169.9" r=".37" fill="#f0f"/>
<circle cx="73.4" cy="169.9" r=".37" fill="none" stroke="#f0f" stroke-width=".17"/>
<circle cx="252.9" cy="144.8" r=".38" fill="#f0f"/>
<circle cx="252.9" cy="144.8" r=".38" fill="none" stroke="#f0f" stroke-width=".17"/>
<circle cx="285.7" cy="56" r=".37" fill="#f0f"/>
<circle cx="285.7" cy="56" r=".37" fill="none" stroke="#f0f" stroke-width=".17"/>
<circle cx="285.7" cy="59.8" r=".37" fill="#f0f"/>
<circle cx="285.7" cy="59.8" r=".37" fill="none" stroke="#f0f" stroke-width=".17"/>
<circle cx="285.7" cy="57.9" r=".38" fill="#f0f"/>
<circle cx="285.7" cy="57.9" r=".38" fill="none" stroke="#f0f" stroke-width=".17"/>
<circle cx="266.4" cy="150.5" r=".37" fill="#f0f"/>
<circle cx="266.4" cy="150.5" r=".37" fill="none" stroke="#f0f" stroke-width=".17"/>
<circle cx="32.9" cy="169.9" r=".37" fill="#f0f"/>
<circle cx="32.9" cy="169.9" r=".37" fill="none" stroke="#f0f" stroke-width=".17"/>
<g font-size="3.6">
<text x="235.6" y="196.3">VLV-M SOC SATA/PCI-E/HDA</text>
<text x="230" y="204.1">Intel BayTrail-M Platform</text>
</g>
<text font-size="3.3" x="237.7" y="192.1">Compal Electronics, Inc.</text>
<text font-size="3" x="19.4" y="145.3">Check power rail</text>
<g font-size="2.5" fill="#00f">
<text x="17.4" y="23.3">HDD</text>
<text x="17.4" y="34.9">ODD</text>
<text x="245.2" y="34.9">Card reader</text>
<text x="245.2" y="46.5">PCIE LAN</text>
<text x="245.2" y="58.1">WLAN</text>
<text x="235.6" y="75.4">Check OD pin or not in Device side</text>
</g>
<text font-size="2.5" x="158.4" y="192">Compal Secret Data</text>
<g font-size="2.1" fill="#00f">
<text x="13.6" y="44.2">Follow CRB V1.15 0ohm till to GND</text>
<text x="11.6" y="51.9">Follow CRB v1.15</text>
<text x="164.1" y="67.4">Follow CRB V1.15 0ohm till to GND</text>
<text x="148.7" y="142.6">Internal PD 2K</text>
</g>
<g font-size="2.1">
<text x="216.3" y="117.5">GPIO_S0_SC_63:</text>
<text x="216.3" y="119.7">BIOS/EFI Boot Strap (BBS)</text>
<text x="251" y="117.5">GPIO_S0_SC_65:</text>
<text x="251" y="119.7">Security Flash Descriptors</text>
<text x="216.3" y="122">BIOS Boot Selection</text>
<text x="216.3" y="124.2">0 = LPC</text>
<text x="251" y="122">0 = Override</text>
<text x="251" y="124.2">1 = Normal Operation</text>
<text x="216.3" y="126.4">1 = SPI</text>
<text x="257.3" y="126.4">(Internal PU)</text>
<text x="258.7" y="131">EC programing :</text>
<text x="258.7" y="133.3">&quot;High&quot;for Flash BIOS</text>
<text x="107.2" y="191.9">Security Classification</text>
<text x="111.2" y="195.6">Issued Date</text>
<text x="139.1" y="195">2013/04/12</text>
<text x="166.8" y="195.8">Deciphered Date</text>
<text x="193.1" y="195">2014/04/12</text>
</g>
<g font-size="1.7" fill="#000080">
<text x="73.4" y="15.2">USOC1D</text>
<text x="175.7" y="32.5">.1U_0402_16V7K</text>
<text x="175.7" y="30.6">.1U_0402_16V7K</text>
<text x="198.9" y="32.5">C1000</text>
<text x="198.9" y="30.6">C1135</text>
<text x="177.7" y="44.1">.1U_0402_16V7K</text>
<text x="177.7" y="42.2">.1U_0402_16V7K</text>
<text x="200.8" y="44.1">C1137</text>
<text x="200.8" y="42.2">C1136</text>
<text x="43.7" y="50.8">T188</text>
<text x="177.7" y="53.8">.1U_0402_16V7K</text>
<text x="200.8" y="53.8">C1140</text>
<text x="274.2" y="53.8">RP51</text>
<text x="40.6" y="57.6">402_0402_1% SATA_RCOMPN</text>
<text x="42.5" y="55.7">R972</text>
<text x="177.7" y="55.7">.1U_0402_16V7K</text>
<text x="200.8" y="55.7">C1079</text>
<text x="274.2" y="65.3">10K_0804_8P4R_5%</text>
<text x="171.9" y="82.7">R975</text>
<text x="169.9" y="84.6">402_0402_1%</text>
<text x="235.6" y="92.4">RP46</text>
<text x="169.9" y="100.1">49.9_0402_1%</text>
<text x="195" y="100.1">R976</text>
<text x="235.6" y="103.9">33_0804_8P4R_5%</text>
<text x="165.9" y="112.6">T189</text>
<text x="243.3" y="109.7">33_0402_5%</text>
<text x="165.9" y="114.6">T190</text>
<text x="165.9" y="116.5">T191</text>
<text x="171.9" y="131">R979</text>
<text x="171.9" y="132.9">69.8_0402_1%</text>
<text x="218.2" y="140.6">10K_0402_5%</text>
<text x="224" y="138.7">R977</text>
<text x="239.4" y="140.6">10K_0402_5%</text>
<text x="245.2" y="138.7">R978</text>
<text x="257.2" y="142.5">0_0402_5%</text>
<text x="257.4" y="140.6">R1091</text>
<text x="73.4" y="146.4">FH8065301546401_FCBGA131170</text>
<text x="254.9" y="154.1">Q62</text>
<text x="34.8" y="156">R10</text>
<text x="34.8" y="158">10K_0402_5%</text>
<text x="56" y="156">R980</text>
<text x="56" y="158">10K_0402_5%</text>
<text x="254.9" y="156">BSS138W-7-F_SOT323-3</text>
<text x="56" y="173.4">Q63</text>
<text x="56" y="175.3">BSS138W-7-F_SOT323-3</text>
<text x="42.5" y="181.1">R200</text>
<text x="59.9" y="181.1">0_0402_5%</text>
</g>
<g font-size="1.7">
<text x="30.2" y="20">[31]</text>
<text x="30.2" y="21.9">[31]</text>
<text x="35.2" y="20">SATA_PTX_DRX_P0</text>
<text x="35.2" y="21.9">SATA_PTX_DRX_N0</text>
<text x="68.6" y="20.8">BG7</text>
<text x="68.9" y="18.9">BF6</text>
<text x="148.1" y="18.9">AY7</text>
<text x="148.1" y="20.8">AY6</text>
<text x="30" y="25.7">[31]</text>
<text x="30" y="27.7">[31]</text>
<text x="35" y="25.7">SATA_PRX_DTX_P0</text>
<text x="35" y="27.7">SATA_PRX_DTX_N0</text>
<text x="67.7" y="24.7">AU16</text>
<text x="67.8" y="26.6">AV16</text>
<text x="148.1" y="24.7">AT14</text>
<text x="148.1" y="26.6">AT13</text>
<text x="30.2" y="31.5">[31]</text>
<text x="30.2" y="33.5">[31]</text>
<text x="35.2" y="31.5">SATA_PTX_DRX_P1</text>
<text x="35.2" y="33.5">SATA_PTX_DRX_N1</text>
<text x="67.7" y="30.5">BD10</text>
<text x="67.9" y="32.4">BF10</text>
<text x="148.1" y="30.5">AV6</text>
<text x="148.1" y="32.4">AV4</text>
<text x="190.8" y="32.4">1</text>
<text x="190.8" y="30.5">1</text>
<text x="196.4" y="32.4">2</text>
<text x="196.4" y="30.5">2</text>
<text x="214.7" y="31.5">PCIE_PTX_C_DRX_P1</text>
<text x="214.7" y="33.5">PCIE_PTX_C_DRX_N1</text>
<text x="235" y="31.5">[29]</text>
<text x="235.2" y="33.5">[29]</text>
<text x="30" y="37.3">[31]</text>
<text x="30" y="39.3">[31]</text>
<text x="35" y="37.3">SATA_PRX_DTX_P1</text>
<text x="35" y="39.3">SATA_PRX_DTX_N1</text>
<text x="67.8" y="38.2">BA16</text>
<text x="67.9" y="36.3">AY16</text>
<text x="148.1" y="36.3">AT10 PCIE_PRX_DTX_P1</text>
<text x="148.1" y="38.2">AT9</text>
<text x="214.7" y="37.3">PCIE_PRX_DTX_P1</text>
<text x="214.7" y="39.3">PCIE_PRX_DTX_N1</text>
<text x="232.7" y="37.3">[29]</text>
<text x="232.9" y="39.3">[29]</text>
<text x="67.7" y="44">BC10</text>
<text x="67.8" y="42.1">BB10</text>
<text x="67.8" y="47.8">BA12</text>
<text x="148.1" y="47.8">AP12</text>
<text x="148.1" y="42.1">AT7</text>
<text x="148.1" y="44">AT6</text>
<text x="192.7" y="44">1</text>
<text x="192.7" y="42.1">1</text>
<text x="198.3" y="44">2</text>
<text x="198.3" y="42.1">2</text>
<text x="216.7" y="43.1">PCIE_ATX_C_GRX_P0</text>
<text x="216.7" y="45">PCIE_ATX_C_GRX_N0</text>
<text x="236.9" y="43.1">[26]</text>
<text x="237.1" y="45">[26]</text>
<text x="17.6" y="48.9">[8]</text>
<text x="21.7" y="48.9">SOC_SCI#</text>
<text x="67.9" y="49.8">AY14</text>
<text x="148.1" y="49.8">AP10</text>
<text x="148.1" y="53.6">AP6</text>
<text x="192.7" y="53.6">1</text>
<text x="198.3" y="53.6">2</text>
<text x="216.7" y="48.9">PCIE_GTX_C_ARX_P0</text>
<text x="216.7" y="50.8">PCIE_GTX_C_ARX_N0</text>
<text x="236.9" y="48.9">[26]</text>
<text x="237.1" y="50.8">[26]</text>
<text x="282.9" y="51.4">+1.8VS</text>
<text x="40.2" y="55.6">1</text>
<text x="49.7" y="55.6">2</text>
<text x="67.7" y="55.6">AU18</text>
<text x="67.9" y="57.5">AT18</text>
<text x="148.1" y="59.4">AP9</text>
<text x="148.1" y="55.6">AP4</text>
<text x="192.7" y="55.6">1</text>
<text x="198.3" y="55.6">2</text>
<text x="216.7" y="54.7">PCIE_PTX_C_DRX_P3</text>
<text x="216.7" y="56.6">PCIE_PTX_C_DRX_N3</text>
<text x="236.9" y="54.7">[27]</text>
<text x="237.1" y="56.6">[27]</text>
<text x="271.9" y="55.6">1</text>
<text x="271.9" y="57.5">2</text>
<text x="271.9" y="59.4">3</text>
<text x="281.3" y="55.6">8</text>
<text x="281.3" y="57.5">7</text>
<text x="281.3" y="59.4">6</text>
<text x="67.9" y="63.3">AT22</text>
<text x="148.1" y="65.2">BB7</text>
<text x="148.1" y="61.4">AP7</text>
<text x="216.7" y="60.5">PCIE_PRX_DTX_P3</text>
<text x="216.7" y="62.4">PCIE_PRX_DTX_N3</text>
<text x="234.6" y="60.5">[27]</text>
<text x="234.8" y="62.4">[27]</text>
<text x="271.9" y="61.4">4</text>
<text x="281.3" y="61.4">5</text>
<text x="67.7" y="69.1">AU22</text>
<text x="67.8" y="67.1">AV20</text>
<text x="67.8" y="71">AV22</text>
<text x="148.1" y="67.1">BB5</text>
<text x="148.1" y="71">BG3</text>
<text x="67.7" y="76.8">AU26</text>
<text x="67.9" y="72.9">AT20</text>
<text x="67.9" y="74.9">AY24</text>
<text x="148.1" y="72.9">BD7</text>
<text x="148.1" y="74.9">BG5</text>
<text x="148.1" y="76.8">BE3</text>
<text x="214.7" y="77.9">WLAN_CLKREQ#</text>
<text x="214.7" y="75.9">LAN_CLKREQ#</text>
<text x="214.7" y="74">Card_CLKREQ#</text>
<text x="229.4" y="75.9">[26]</text>
<text x="229.8" y="74">[29]</text>
<text x="231.1" y="77.9">[27]</text>
<text x="67.7" y="80.7">AU20</text>
<text x="67.9" y="78.7">AT26</text>
<text x="148.1" y="82.6">AP14</text>
<text x="148.1" y="78.7">BD5</text>
<text x="169.5" y="82.6">1</text>
<text x="179" y="82.6">2</text>
<text x="67.8" y="86.4">BA24</text>
<text x="67.8" y="84.5">AV26</text>
<text x="148.1" y="84.5">AP13</text>
<text x="148.1" y="88.4">BB4</text>
<text x="67.9" y="90.3">AY18</text>
<text x="148.1" y="94.2">AV10</text>
<text x="148.1" y="90.3">BB3</text>
<text x="233.3" y="94.2">8</text>
<text x="242.7" y="94.2">1</text>
<text x="257" y="95">HDA_SYNC_AUDIO</text>
<text x="275.7" y="95">[28]</text>
<text x="67.7" y="100">BD20</text>
<text x="67.8" y="96.1">BA18</text>
<text x="67.8" y="101.9">BA20</text>
<text x="67.9" y="98">AY20</text>
<text x="148.1" y="96.1">AV9</text>
<text x="148.1" y="100">BF20</text>
<text x="148.1" y="101.9">BG22</text>
<text x="183" y="100">1</text>
<text x="192.5" y="100">2</text>
<text x="233.3" y="96.1">7</text>
<text x="233.3" y="98">6</text>
<text x="233.3" y="100">5</text>
<text x="242.7" y="96.1">2</text>
<text x="242.7" y="98">3</text>
<text x="242.7" y="100">4</text>
<text x="257.8" y="100.8">HDA_RST_AUDIO#</text>
<text x="258" y="97">HDA_SDOUT_AUDIO</text>
<text x="275.7" y="100.8">[28]</text>
<text x="277.7" y="97">[28]</text>
<text x="67.7" y="105.7">BC18</text>
<text x="67.7" y="103.8">BD18</text>
<text x="148.1" y="105.7">BJ21</text>
<text x="148.1" y="103.8">BH20</text>
<text x="148.1" y="107.7">BG20</text>
<text x="67.9" y="113.5">AY26</text>
<text x="148.1" y="109.6">BG19</text>
<text x="148.1" y="111.5">BG21</text>
<text x="148.1" y="113.5">BH18</text>
<text x="180" y="110.7">HDA_SDIN0</text>
<text x="192.1" y="110.7">[28]</text>
<text x="240.8" y="109.6">2</text>
<text x="259.9" y="110.5">HDA_BITCLK_AUDIO</text>
<text x="279.6" y="110.5">[28]</text>
<text x="67.7" y="117.3">BD26</text>
<text x="67.7" y="119.3">AU28</text>
<text x="67.9" y="115.4">AT28</text>
<text x="148.1" y="119.3">BF28</text>
<text x="148.1" y="115.4">BG18</text>
<text x="67.7" y="123.1">BC24</text>
<text x="67.8" y="125.1">AV28</text>
<text x="67.8" y="121.2">BA26</text>
<text x="148.1" y="123.1">BD28</text>
<text x="148.1" y="121.2">BA30</text>
<text x="148.1" y="125.1">BC30</text>
<text x="67.7" y="128.9">BD22</text>
<text x="67.9" y="127">BF22</text>
<text x="148.1" y="128.9">P34</text>
<text x="148.1" y="130.9">N34</text>
<text x="227.1" y="128.7">+1.8VS</text>
<text x="250.2" y="128.7">+1.8VS</text>
<text x="67.9" y="132.8">BF26</text>
<text x="148.1" y="134.7">AK9</text>
<text x="148.1" y="136.7">AK7</text>
<text x="171.4" y="134.7">1</text>
<text x="180.9" y="134.7">2</text>
<text x="185.4" y="135.6">+1.0VS</text>
<text x="229.4" y="133.8" transform="rotate(-90 229.4 133.8)">1</text>
<text x="252.5" y="133.8" transform="rotate(-90 252.5 133.8)">1</text>
<text x="100.5" y="142.5">4 OF 10</text>
<text x="148.1" y="140.5">C24</text>
<text x="184.4" y="141.4">H_PROCHOT#</text>
<text x="198.5" y="141.4">[33]</text>
<text x="229.4" y="143.3" transform="rotate(-90 229.4 143.3)">2</text>
<text x="252.5" y="143.3" transform="rotate(-90 252.5 143.3)">2</text>
<text x="258.4" y="138.7">RS@</text>
<text x="30.7" y="148">+3VS</text>
<text x="252.5" y="147.3" transform="rotate(-90 252.5 147.3)">1</text>
<text x="256.4" y="144.4">2</text>
<text x="265.9" y="144.4">1</text>
<text x="32.5" y="153.1" transform="rotate(-90 32.5 153.1)">2</text>
<text x="49.9" y="151.8">+1.8VS</text>
<text x="247.1" y="154.1">@</text>
<text x="252.5" y="154.9" transform="rotate(-90 252.5 154.9)">3</text>
<text x="258.1" y="150.2">2</text>
<text x="276.7" y="151">ME_EN</text>
<text x="284.6" y="151">[33]</text>
<text x="55.6" y="159.8">1</text>
<text x="59.9" y="161.8">@</text>
<text x="65.1" y="159.8">2</text>
<text x="32.5" y="162.6" transform="rotate(-90 32.5 162.6)">1</text>
<text x="48.3" y="167.6">@</text>
<text x="51.8" y="164.7" transform="rotate(-90 51.8 164.7)">2</text>
<text x="3.1" y="170.5">[32]</text>
<text x="8.2" y="170.5">SOC_SATALED#</text>
<text x="47.9" y="169.5">1</text>
<text x="55.5" y="169.5">3</text>
<text x="47.9" y="181.1">2</text>
<text x="51.8" y="181.1">RS@</text>
<text x="57.4" y="181.1">1</text>
<text x="223.2" y="194.9">Title</text>
<text x="222.8" y="200.4">Size</text>
<text x="224" y="202.4">Custom</text>
<text x="228.6" y="200.4">Document Number</text>
<text x="285.7" y="200.4">Rev</text>
<text x="287.9" y="202.4">0.2</text>
<text x="222.5" y="206.2">Date:</text>
<text x="231.7" y="206.2">Tuesday, February 18, 2014</text>
<text x="261.1" y="206.2">Sheet</text>
<text x="270.3" y="206.2">7</text>
<text x="276.1" y="206.2">of</text>
<text x="281.9" y="206.2">47</text>
</g>
<g font-size="1.7" fill="#004080">
<text x="74.4" y="20.1">SATA_TXP_0</text>
<text x="74.4" y="22.1">SATA_TXN_0</text>
<text x="135.4" y="22.1">PCIE_TXN_0</text>
<text x="135.5" y="20.1">PCIE_TXP_0</text>
<text x="74.4" y="27.9">SATA_RXN_0</text>
<text x="74.4" y="25.9">SATA_RXP_0</text>
<text x="135.2" y="27.9">PCIE_RXN_0</text>
<text x="135.3" y="25.9">PCIE_RXP_0</text>
<text x="74.4" y="33.7">SATA_TXN_1</text>
<text x="74.4" y="31.7">SATA_TXP_1</text>
<text x="135.4" y="33.7">PCIE_TXN_1</text>
<text x="135.5" y="31.7">PCIE_TXP_1</text>
<text x="74.4" y="39.4">SATA_RXN_1</text>
<text x="74.4" y="37.5">SATA_RXP_1</text>
<text x="135.2" y="39.4">PCIE_RXN_1</text>
<text x="135.3" y="37.5">PCIE_RXP_1</text>
<text x="74.4" y="43.3">VSS_BB10</text>
<text x="74.4" y="45.2">VSS_BC10</text>
<text x="135.4" y="45.2">PCIE_TXN_2</text>
<text x="135.5" y="43.3">PCIE_TXP_2</text>
<text x="74.4" y="49.1">SATA_GP0 / GPIO_S0_SC_0</text>
<text x="74.4" y="53">SATA_LED# / GPIO_S0_SC_2</text>
<text x="74.4" y="51">SATA_GP1 / SATA_DEVSLP_0 / GPIO_S0_SC_1</text>
<text x="135.2" y="51">PCIE_RXN_2</text>
<text x="135.3" y="49.1">PCIE_RXP_2</text>
<text x="74.4" y="58.7">SATA_RCOMP_N</text>
<text x="74.4" y="56.8">SATA_RCOMP_P</text>
<text x="135.4" y="56.8">PCIE_TXN_3</text>
<text x="135.5" y="54.9">PCIE_TXP_3</text>
<text x="74.4" y="64.5">MMC1_CLK / GPIO_S0_SC_16</text>
<text x="135.2" y="62.6">PCIE_RXN_3</text>
<text x="135.3" y="60.7">PCIE_RXP_3</text>
<text x="74.4" y="68.4">MMC1_D0 / GPIO_S0_SC_17</text>
<text x="74.4" y="70.3">MMC1_D1 / GPIO_S0_SC_18</text>
<text x="138.1" y="66.5">VSS_BB7</text>
<text x="138.1" y="68.4">VSS_BB5</text>
<text x="74.4" y="72.3">MMC1_D2 / GPIO_S0_SC_19</text>
<text x="74.4" y="74.2">MMC1_D3 / GPIO_S0_SC_20</text>
<text x="74.4" y="76.1">MMC1_D4 / GPIO_S0_SC_21</text>
<text x="116.7" y="72.3">PCIE_CLKREQ_0# / GPIO_S0_SC_3</text>
<text x="116.7" y="74.2">PCIE_CLKREQ_1# / GPIO_S0_SC_4</text>
<text x="116.7" y="76.1">PCIE_CLKREQ_2# / GPIO_S0_SC_5</text>
<text x="74.4" y="78">MMC1_D5 / GPIO_S0_SC_22</text>
<text x="74.4" y="80">MMC1_D6 / GPIO_S0_SC_23</text>
<text x="74.4" y="81.9">MMC1_D7 / GPIO_S0_SC_24</text>
<text x="116.7" y="78">PCIE_CLKREQ_3# / GPIO_S0_SC_6</text>
<text x="124.5" y="80">SD3_WP / GPIO_S0_SC_7</text>
<text x="132.3" y="83.8">PCIE_RCOMP_P</text>
<text x="74.4" y="87.7">MMC1_RST# / SATA_DEVSLP_0 / GPIO_S0_SC_26</text>
<text x="74.4" y="85.8">MMC1_CMD / GPIO_S0_SC_25</text>
<text x="132" y="89.6">RESERVED_BB4</text>
<text x="132.2" y="85.8">PCIE_RCOMP_N</text>
<text x="74.4" y="91.6">MMC1_RCOMP</text>
<text x="131.1" y="95.4">RESERVED_AV10</text>
<text x="132" y="91.6">RESERVED_BB3</text>
<text x="74.4" y="97.3">SD2_CLK / GPIO_S0_SC_27</text>
<text x="74.4" y="99.3">SD2_D0 / GPIO_S0_SC_28</text>
<text x="74.4" y="101.2">SD2_D1 / GPIO_S0_SC_29</text>
<text x="130.5" y="101.2">HDA_LPE_RCOMP</text>
<text x="132" y="97.3">RESERVED_AV9</text>
<text x="74.4" y="107">SD2_CMD / GPIO_S0_SC_32</text>
<text x="74.4" y="103.1">SD2_D2 / GPIO_S0_SC_30</text>
<text x="74.4" y="105.1">SD2_D3_CD# / GPIO_S0_SC_31</text>
<text x="104.2" y="107">HDA_CLK / LPE_I2S0_DATAOUT / GPIO_S0_SC_10</text>
<text x="108.4" y="105.1">HDA_SYNC / LPE_I2S0_FRM / GPIO_S0_SC_9</text>
<text x="109" y="103.1">HDA_RST# / LPE_I2S0_CLK / GPIO_S0_SC_8</text>
<text x="105.8" y="108.9">HDA_SDO / LPE_I2S0_DATAIN / GPIO_S0_SC_11</text>
<text x="108.4" y="112.8">HDA_SDI1 / LPE_I2S1_FRM / GPIO_S0_SC_13</text>
<text x="108.8" y="110.9">HDA_SDI0 / LPE_I2S1_CLK / GPIO_S0_SC_12</text>
<text x="74.4" y="114.7">SD3_CLK / GPIO_S0_SC_33 HDA_DOCKRST# / LPE_I2S1_DATAOUT / GPIO_S0_SC_14</text>
<text x="74.4" y="116.6">SD3_D0 / GPIO_S0_SC_34</text>
<text x="74.4" y="118.6">SD3_D1 / GPIO_S0_SC_35</text>
<text x="101.2" y="116.6">HDA_DOCKEN# / LPE_I2S1_DATAIN / GPIO_S0_SC_15</text>
<text x="74.4" y="124.4">SD3_CD# / GPIO_S0_SC_38</text>
<text x="74.4" y="120.5">SD3_D2 / GPIO_S0_SC_36</text>
<text x="74.4" y="122.4">SD3_D3 / GPIO_S0_SC_37</text>
<text x="103" y="120.5">LPE_I2S2_CLK / SATA_DEVSLP_1 / GPIO_S0_SC_62</text>
<text x="115.7" y="124.4">LPE_I2S2_DATAIN / GPIO_S0_SC_64</text>
<text x="118.3" y="122.4">LPE_I2S2_FRM / GPIO_S0_SC_63</text>
<text x="74.4" y="128.2">SD3_1P8EN / GPIO_S0_SC_40</text>
<text x="74.4" y="130.2">SD3_PWREN# / GPIO_S0_SC_41</text>
<text x="74.4" y="126.3">SD3_CMD / GPIO_S0_SC_39</text>
<text x="113.6" y="126.3">LPE_I2S2_DATAOUT / GPIO_S0_SC_65</text>
<text x="132.2" y="130.2">RESERVED_P34</text>
<text x="74.4" y="134">SD3_RCOMP</text>
<text x="132" y="135.9">RESERVED_AK9</text>
<text x="132" y="137.9">RESERVED_AK7</text>
<text x="132.1" y="132.1">RESERVED_N34</text>
<text x="136.1" y="141.7">PROCHOT#</text>
</g>
<g font-size="1.7" fill="#f00">
<text x="152.9" y="32.5">PCIE_PTX_DRX_N1</text>
<text x="152.9" y="30.5">PCIE_PTX_DRX_P1</text>
<text x="152.9" y="38.2">PCIE_PRX_DTX_N1</text>
<text x="52.6" y="47.9">SOC_SCI#</text>
<text x="154.9" y="42.1">PCIE_PTX_DRX_P2</text>
<text x="154.9" y="44">PCIE_PTX_DRX_N2</text>
<text x="154.9" y="47.9">PCIE_GTX_C_ARX_P0</text>
<text x="52.6" y="51.8">SATA_LED#_SOC AY12</text>
<text x="52.6" y="49.8">DEVSLP_SOC</text>
<text x="154.9" y="53.7">PCIE_PTX_DRX_P3</text>
<text x="154.9" y="49.8">PCIE_GTX_C_ARX_N0</text>
<text x="52.6" y="55.6">SATA_RCOMPP</text>
<text x="154.9" y="55.6">PCIE_PTX_DRX_N3</text>
<text x="154.9" y="59.5">PCIE_PRX_DTX_P3</text>
<text x="255.3" y="57.5">WLAN_CLKREQ#</text>
<text x="255.3" y="55.6">LAN_CLKREQ#</text>
<text x="255.3" y="59.5">VGA_CLKREQ#</text>
<text x="154.9" y="61.4">PCIE_PRX_DTX_N3</text>
<text x="255.3" y="61.4">Card_CLKREQ#</text>
<text x="162.6" y="71.1">VGA_CLKREQ#</text>
<text x="162.6" y="73">Card_CLKREQ#</text>
<text x="162.6" y="74.9">LAN_CLKREQ#</text>
<text x="162.6" y="76.8">WLAN_CLKREQ#</text>
<text x="154.9" y="82.6">PCIE_RCOMPP</text>
<text x="154.9" y="84.6">PCIE_RCOMPN</text>
<text x="216.7" y="94.2">HDA_SYNC</text>
<text x="154.9" y="101.9">HDA_RST#</text>
<text x="154.9" y="100">HDA_RCOMP</text>
<text x="216.7" y="100">HDA_RST#</text>
<text x="216.7" y="96.1">HDA_SDOUT</text>
<text x="154.9" y="105.8">HDA_BIT_CLK</text>
<text x="154.9" y="103.9">HDA_SYNC</text>
<text x="154.9" y="107.7">HDA_SDOUT</text>
<text x="154.9" y="109.7">HDA_SDIN0</text>
<text x="214.7" y="109.7">HDA_BIT_CLKR10321</text>
<text x="154.9" y="125.1">GPIO_S0_SC_65</text>
<text x="154.9" y="121.2">GPIO_S0_SC_63</text>
<text x="214.7" y="144.4">GPIO_S0_SC_63</text>
<text x="236" y="144.4">GPIO_S0_SC_65</text>
<text x="58.3" y="169.5">SATA_LED#_SOC</text>
</g>
<g font-size="1.7" fill="#00f">
<text x="251.2" y="147.5">D</text>
<text x="251.2" y="154.3">S</text>
<text x="257.4" y="152.2">G</text>
<text x="53.8" y="165.4" transform="rotate(-90 53.8 165.4)">G</text>
<text x="49.2" y="171.6" transform="rotate(-90 49.2 171.6)">D</text>
<text x="56" y="171.6" transform="rotate(-90 56 171.6)">S</text>
</g>
<g font-size="1.5">
<text x="107.4" y="199.5">THIS SHEET OF ENGINEERING DRAWING IS THE PROPRIETARY PROPERTY OF COMPAL ELECTRONICS, INC. AND CONTAINS CONFIDENTIAL</text>
<text x="107.4" y="201.3">AND TRADE SECRET INFORMATION. THIS SHEET MAY NOT BE TRANSFERED FROM THE CUSTODY OF THE COMPETENT DIVISION OF R&amp;D</text>
<text x="107.4" y="203">DEPARTMENT EXCEPT AS AUTHORIZED BY COMPAL ELECTRONICS, INC. NEITHER THIS SHEET NOR THE INFORMATION IT CONTAINS</text>
<text x="107.4" y="204.8">MAY BE USED BY OR DISCLOSED TO ANY THIRD PARTY WITHOUT PRIOR WRITTEN CONSENT OF COMPAL ELECTRONICS, INC.</text>
</g>
<g font-size="1.4">
<text x="30.9" y="1.4">5</text>
<text x="88.9" y="1.4">4</text>
<text x="146.8" y="1.4">3</text>
<text x="204.7" y="1.4">2</text>
<text x="262.6" y="1.4">1</text>
<text x=".5" y="28.7">D</text>
<text x="292.1" y="28.7">D</text>
<text x=".5" y="79.9">C</text>
<text x="292.1" y="79.9">C</text>
<text x=".5" y="131.1">B</text>
<text x="292.1" y="131.1">B</text>
<text x=".5" y="182.2">A</text>
<text x="292.1" y="182.2">A</text>
<text x="30.9" y="208">5</text>
<text x="88.9" y="208">4</text>
<text x="146.8" y="208">3</text>
<text x="204.7" y="208">2</text>
<text x="262.6" y="208">1</text>
</g>
</svg>
